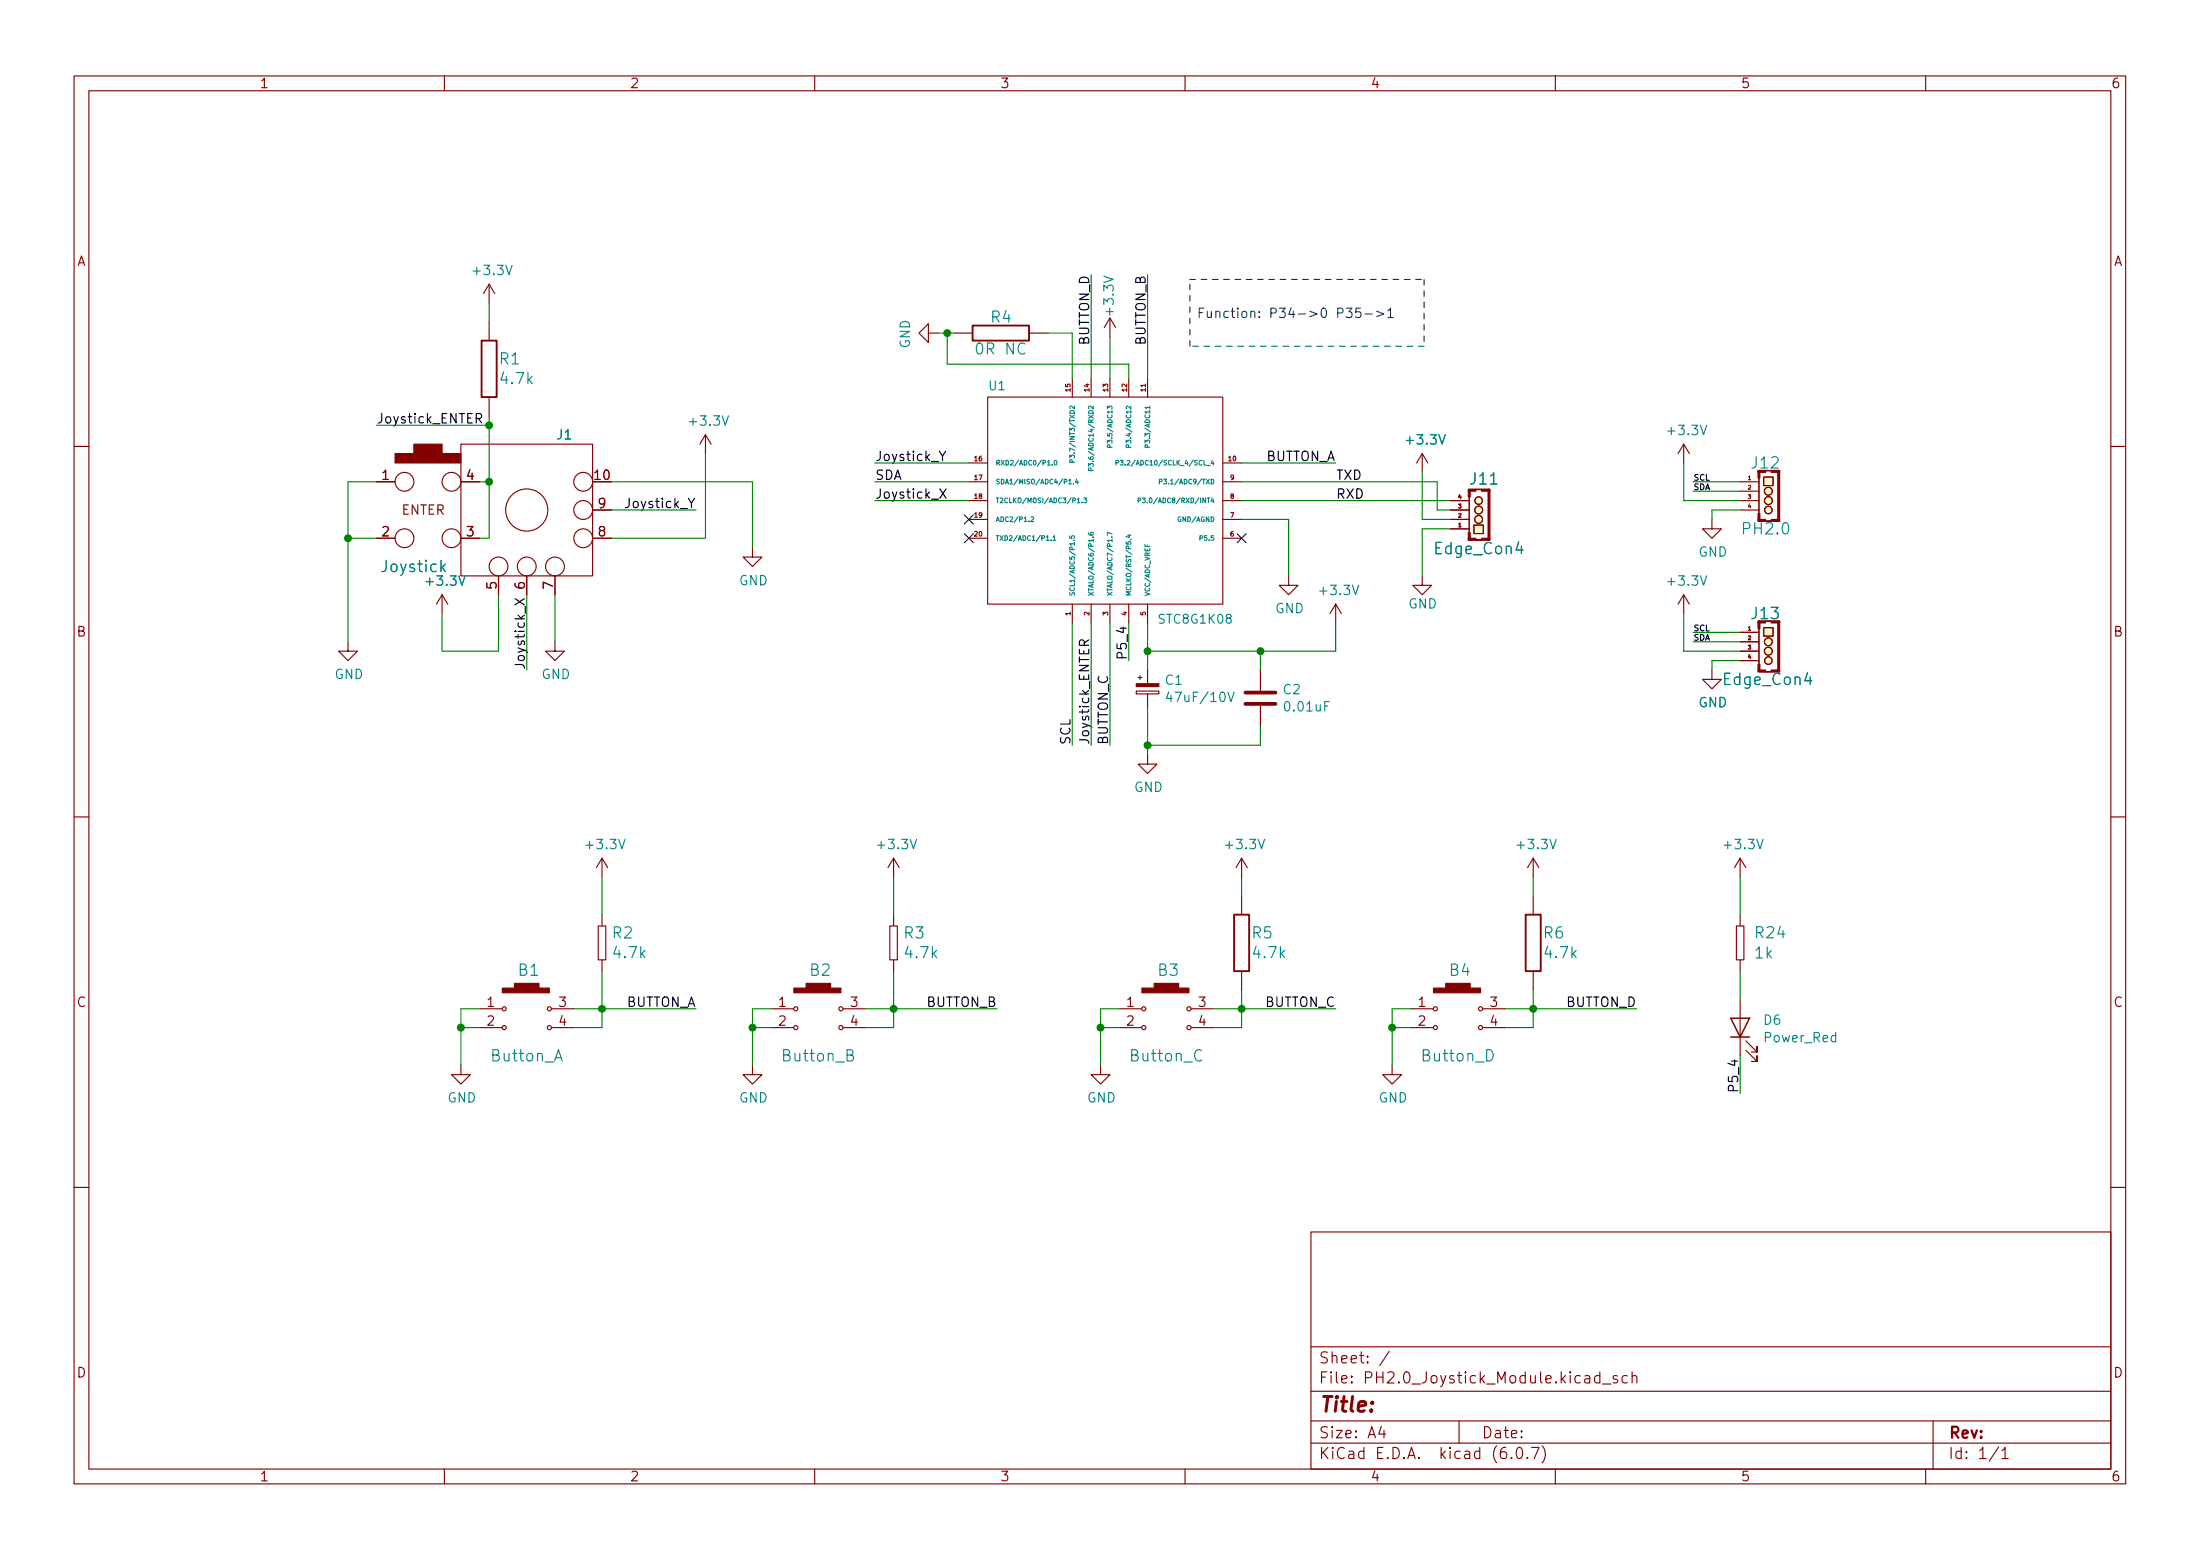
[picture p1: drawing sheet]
<svg xmlns="http://www.w3.org/2000/svg" width="297mm" height="210mm" viewBox="0 0 297 210" stroke-linecap="round" stroke-linejoin="round" font-family="sans-serif">
<g fill="none" stroke="#840000" stroke-width=".15">
<path d="M10 10.2h277v190.1h-277zM12 12.2h273v186.1h-273zM60 10.2v2M110 10.2v2M160 10.2v2M210 10.2v2M260 10.2v2M66 38.3l-.7 1.3M66 38.3v2.6M66 38.3l.8 1.3M62.2 59.9h17.8v17.8h-17.8zM66 43.4v2.6"/>
<path d="M66 53.6v2.5M95.2 58.7l-.7 1.2M95.2 58.7v2.5M95.2 58.7l.8 1.2M125.3 45v-1.3l-1.2 1.3 1.2 1.2v-1.2h1.3M128.8 45h2.5M133.3 53.6h31.8v27.9h-31.8zM138.9 45h2.6M144.8 51v2.6M147.3 51v2.6M149.9 42.9l-.8 1.3M149.9 42.9v2.6"/>
<path d="M149.9 51v2.6M149.9 42.9l.7 1.3M152.4 51v2.6M154.9 51v2.6M227.3 59.9l-.7 1.3M227.3 59.9v2.6M227.3 59.9l.8 1.3M10 60.2h2M50.8 65h2.5M50.8 72.6h2.5M62.2 65h2.6M62.2 72.6h2.6"/>
<path d="M67.3 77.7v2.6M71.1 77.7v2.6M74.9 77.7v2.6M80 68.8h2.5M80 72.6h2.5M101.6 73.9v1.3h1.3l-1.3 1.2-1.3-1.2h1.3M130.8 70.1h2.5M130.8 67.6h2.5M130.8 62.5h2.5M130.8 65h2.5M130.8 72.6h2.5M165.1 70.1h2.5"/>
<path d="M165.1 67.6h2.5M165.1 62.5h2.5M165.1 65h2.5M165.1 72.6h2.5M174 77.7v1.3h1.3l-1.3 1.3-1.3-1.3h1.3M192 77.7v1.3h1.3l-1.3 1.3-1.2-1.3h1.2M192 61.2l-.7 1.3M192 61.2v2.5M192 61.2l.8 1.3M195.8 71.4h2.6M195.8 70.1h2.6M195.8 68.8h2.6"/>
<path d="M195.8 67.6h2.6M198.4 66h2.6v6.9h-2.6zM198.4 67.1v4.8M199 70.9h1.3v1.1h-1.3zM231.1 70.1v1.3h1.3l-1.3 1.2-1.2-1.2h1.2M234.9 68.8h2.6M234.9 67.6h2.6M234.9 65h2.6M234.9 66.3h2.6M237.5 63.5h2.7v6.9h-2.7zM237.5 64.5v4.8M238.1 64.4h1.3v1.1h-1.3z"/>
<path d="M285 60.2h2M47 86.6v1.3h1.3l-1.3 1.2-1.3-1.2h1.3M59.7 80.3l-.8 1.2M59.7 80.3v2.5M59.7 80.3l.8 1.2M74.9 86.6v1.3h1.3l-1.3 1.2-1.2-1.2h1.2M144.8 81.5v2.6M147.3 81.5v2.6M149.9 81.5v2.6M152.4 81.5v2.6M153.4 93.3h3.1v.3h-3.1zM153.7 91.4h.5"/>
<path d="M153.9 91.2v.5M154.9 81.5v2.6M154.9 90.4v1.9M154.9 93.6v1.9M170.2 90.4v2.8M170.2 95.2v2.8M180.3 81.5l-.7 1.3M180.3 81.5v2.6M180.3 81.5l.8 1.3M227.3 80.3v2.5M227.3 80.3l-.7 1.2M227.3 80.3l.8 1.2"/>
<path d="M231.1 90.4v1.3h1.3l-1.3 1.3-1.2-1.3h1.2M234.9 85.3h2.6M234.9 86.6h2.6M234.9 87.9h2.6M234.9 89.1h2.6M237.5 83.8h2.7v6.9h-2.7zM237.5 84.8v4.9M238.1 84.7h1.3v1.1h-1.3zM10 110.2h2M81.3 115.8v2.6M81.3 115.8l-.8 1.3M81.3 115.8l.7 1.3"/>
<path d="M120.6 115.8l-.7 1.3M120.6 115.8v2.6M120.6 115.8l.8 1.3M154.9 101.8v1.3h1.3l-1.3 1.3-1.2-1.3h1.2M167.6 115.8l-.7 1.3M167.6 115.8v2.6M167.6 115.8l.8 1.3M207 115.8l-.8 1.3M207 115.8v2.6M207 115.8l.8 1.3M234.9 115.8l-.7 1.3M234.9 115.8v2.6"/>
<path d="M234.9 115.8l.8 1.3M285 110.2h2M64.8 136.1h3M64.8 138.7h3M74.5 136.1h3M74.5 138.7h3M80.8 125h1v4.5h-1zM81.3 123.4v1.5M81.3 129.6v1.5M104.1 136.1h3M104.1 138.7h3M113.8 136.1h3"/>
<path d="M113.8 138.7h3M120.1 125h1.1v4.5h-1.1zM120.6 123.4v1.5M120.6 129.6v1.5M151.1 136.1h3M151.1 138.7h3M160.8 136.1h3M160.8 138.7h3M167.6 120.9v2.5M167.6 131.1v2.5M190.5 136.1h3M190.5 138.7h3"/>
<path d="M200.2 136.1h3M200.2 138.7h3M207 120.9v2.5M207 131.1v2.5M234.4 125h1.1v4.5h-1.1zM234.9 123.4v1.5M234.9 129.6v1.5M234.9 134.9v7.6M62.2 143.8v1.2h1.3l-1.3 1.3-1.2-1.3h1.2M101.6 143.8v1.2h1.3l-1.3 1.3-1.3-1.3h1.3M148.6 143.8v1.2h1.3l-1.3 1.3-1.3-1.3h1.3M188 143.8v1.2h1.2l-1.2 1.3-1.3-1.3h1.3"/>
<path d="M235.7 141.7l1.5 1.6v-.8v.8h-.7M235.7 140.5l1.5 1.5v-.8v.8h-.7M10 160.2h2M177 166.3h108v32h-108zM285 160.2h2M60 198.3v2M110 198.3v2M160 198.3v2M177 194.8h108M177 191.8h108M177 187.8h108M177 181.8h108"/>
<path d="M186.5 192.5l-.4 1h1M186.9 193v1M187.6 182.4l-1.3 1.9M197 191.8v3M204.1 196.7v.1h-.1l.1-.1v.1M204.9 195.4a.36 .36 0 0 1 .6 .2 .77 .77 0 0 1-.4 1.2 1 1 0 0 1-.2-1.4zM206.2 196.7l.1 .1h-.1h-.1l.1-.1v.1M206.8 195.3h1l-.7 1.5M208.2 195.1a1.72 1.72 0 0 1 0 2.3M210 198.3v2M216 185.7l-.4-.1-.3 .3v.4l.1 .3h.2h.4M216 185.1v1.5"/>
<path d="M216.4 186.8h1.1M218.4 185.7l-.4-.1-.2 .2 .1 .3 .5 .1v.1v.3h-.2h-.4M219.7 185.7l-.4-.1-.3 .3v.4l.1 .3h.2h.4M220.4 185.8a.37 .37 0 0 1 .6 0v.8M220.4 185.1v1.5M260 198.3v2M261 191.8v6.5M269.9 195.3l-1.3 1.9M270.3 195.8l.4-.5v1.5M270.3 196.8h.9"/>
<circle cx="54.6" cy="72.6" r="1.27"/>
<circle cx="54.6" cy="65" r="1.27"/>
<circle cx="61" cy="65" r="1.27"/>
<circle cx="61" cy="72.6" r="1.27"/>
<circle cx="67.3" cy="76.4" r="1.27"/>
<circle cx="71.1" cy="68.8" r="2.84"/>
<circle cx="71.1" cy="76.4" r="1.27"/>
<circle cx="74.9" cy="76.4" r="1.27"/>
<circle cx="78.7" cy="68.8" r="1.27"/>
<circle cx="78.7" cy="65" r="1.27"/>
<circle cx="78.7" cy="72.6" r="1.27"/>
<circle cx="199.6" cy="70.1" r=".53"/>
<circle cx="199.6" cy="68.8" r=".53"/>
<circle cx="199.6" cy="67.6" r=".51"/>
<circle cx="238.8" cy="67.6" r=".53"/>
<circle cx="238.8" cy="66.3" r=".53"/>
<circle cx="238.8" cy="68.8" r=".51"/>
<circle cx="238.8" cy="86.6" r=".53"/>
<circle cx="238.8" cy="87.9" r=".53"/>
<circle cx="238.8" cy="89.1" r=".51"/>
<circle cx="68.1" cy="138.7" r=".28"/>
<circle cx="68.1" cy="136.1" r=".28"/>
<circle cx="74.2" cy="136.1" r=".28"/>
<circle cx="74.2" cy="138.7" r=".28"/>
<circle cx="107.4" cy="136.1" r=".28"/>
<circle cx="107.4" cy="138.7" r=".28"/>
<circle cx="113.5" cy="138.7" r=".28"/>
<circle cx="113.5" cy="136.1" r=".28"/>
<circle cx="154.4" cy="136.1" r=".28"/>
<circle cx="154.4" cy="138.7" r=".28"/>
<circle cx="160.5" cy="136.1" r=".28"/>
<circle cx="160.5" cy="138.7" r=".28"/>
<circle cx="193.8" cy="136.1" r=".28"/>
<circle cx="193.8" cy="138.7" r=".28"/>
<circle cx="199.9" cy="136.1" r=".28"/>
<circle cx="199.9" cy="138.7" r=".28"/>
</g>
<g fill="#840000" stroke="#840000" stroke-width=".15">
<path d="M154.2 133.3h6.3v.7h-6.3z"/>
<path d="M155.8 132.7h3.3v.6h-3.3z"/>
<path d="M193.5 133.3h6.4v.7h-6.4z"/>
<path d="M195.2 132.7h3.3v.6h-3.3z"/>
<path d="M200 66h1.2v.3h-1.2z"/>
<path d="M200.9 66h.3v6.9h-.3z"/>
<path d="M198.2 66h1.1v.3h-1.1z"/>
<path d="M198.2 66.2h.3v.9h-.3z"/>
<path d="M198.2 71.9h.3v1h-.3z"/>
<path d="M107.2 133.3h6.3v.7h-6.3z"/>
<path d="M108.8 132.7h3.3v.6h-3.3z"/>
<path d="M240 63.5h.3v6.9h-.3z"/>
<path d="M237.4 69.3h.2v.9h-.2z"/>
<path d="M237.4 63.5h.2v1h-.2z"/>
<path d="M153.4 92.3h3.1v.4h-3.1z"/>
<path d="M240 83.8h.3v6.9h-.3z"/>
<path d="M237.4 89.7h.2v.8h-.2z"/>
<path d="M237.4 83.8h.2v1h-.2z"/>
<path d="M55.9 59.9h3.8v1.3h-3.8z"/>
<path d="M53.3 61.2h8.9v1.3h-8.9z"/>
<path d="M67.8 133.3h6.4v.7h-6.4z"/>
<path d="M69.5 132.7h3.3v.6h-3.3z"/>
</g>
<g fill="none" stroke="#008484" stroke-width=".15">
<path d="M59.7 76.6l.4 .5M60.1 76.1l-.6 .6M139.2 69.8h.2l.2 .1-.4 .5h.4M141.3 72.5l.2-.2v.6M141.3 72.9h.3M141.4 62.8h.4M141.9 72.9h.1M142.1 62.7v.1M142.2 72.5l.2-.2v.6M142.2 72.9h.3M142.4 62.2l.1-.1a.31 .31 0 0 1 .2 .4 .31 .31 0 0 1-.3 .2l-.1-.2zM144.3 64.9l.2-.2v.6"/>
<path d="M144.3 65.3h.4M144.4 72.3v.3l.3 .1v-.3l.3-.1v.4M144.4 61.8v-.4l.3 .2v-.1h.3v.3M144.8 62.4l-.1-.3h-.2l-.1 .3h.7M144.9 65.2v.1M145 72.9h.1M145.1 73.2v.4M145.4 64.6l-.2 .5h.4M145.4 67.4l.2-.2v.6M145.4 67.8h.4M145.5 64.9v.4M146.1 67.8h.1"/>
<path d="M146.3 67.2h.4l-.2 .3h.2v.3h-.4M147 62.9v-.4l.2 .3 .1-.2h.2v.3M147 71.9l.1 .3h.4l.1-.1-.1-.2h-.3v.2l.1 .1M147.3 63.5v-.3h-.3v.3h.6M147.5 72.5h.1M149.8 60.4v-.3l-.2-.1-.1 .4h.6M150.1 72.5h.1M150.1 72.1l-.6-.3v.4M150.7 62.5l.3-.1v-.2l-.3-.1v.7M151.2 62.1h.4l-.2 .3h.2v.3h-.4M151.9 62.7v.1M152.2 62.2l.2-.1 .1 .2-.3 .5h.3"/>
<path d="M152.3 72.2h.4M152.4 60.4v-.3l-.3-.1v.4h.6M152.5 72.2v.3l-.5-.1M152.6 72.8h.1M153.7 67.5h.3v-.2l-.3-.1v.6M154.2 67.2h.4l-.2 .3h.2v.3h-.4M154.9 67.8h.1M154.9 60.4v-.3l-.2-.1-.1 .4h.6M156.5 65h.3l.1-.3h-.4v.6M157.1 64.7h.4l-.2 .2 .2 .1v.2h-.4M162 72.6h.3v-.2l-.3-.1v.6M157.8 93.3l-.3 1h.8"/>
<path d="M165.8 93.4l.4 1.3 .4-1.3M74.9 143.2l.5-1.5 .5 1.5M114.4 142.4h.5a.37 .37 0 0 0 .3-.4 .37 .37 0 0 0-.3-.3h-.5v1.5h.6a.41 .41 0 0 0 .3-.5 .41 .41 0 0 0-.4-.3M162.2 141.8a.61 .61 0 0 0-.7 0 .61 .61 0 0 0-.2 .7 .57 .57 0 0 0 .3 .6 .57 .57 0 0 0 .6-.1M200.7 141.7a.8 .8 0 0 1 .9 .4 .8 .8 0 0 1-.3 1l-.6 .1z"/>
</g>
<path d="M168.1 95h4.1M168.1 93.5h4.1" fill="none" stroke="#840000" stroke-width=".51"/>
<g fill="#ffffc2" stroke="#ffffc2" stroke-width=".14">
<path d="M199 70.9h1.3v1.1h-1.3z"/>
<path d="M238.1 64.4h1.3v1.1h-1.3z"/>
<path d="M238.1 84.7h1.3v1.1h-1.3z"/>
<circle cx="199.6" cy="67.6" r=".51"/>
<circle cx="199.6" cy="68.8" r=".53"/>
<circle cx="199.6" cy="70.1" r=".53"/>
<circle cx="238.8" cy="68.8" r=".51"/>
<circle cx="238.8" cy="67.6" r=".53"/>
<circle cx="238.8" cy="66.3" r=".53"/>
<circle cx="238.8" cy="89.1" r=".51"/>
<circle cx="238.8" cy="87.9" r=".53"/>
<circle cx="238.8" cy="86.6" r=".53"/>
</g>
<path d="M233.7 137.4h2.5l-1.3 2.5zM233.7 139.9h2.5" fill="none" stroke="#840000" stroke-width=".2"/>
<path d="M65 46h2.1v7.6h-2.1zM131.3 43.9h7.6v2.1h-7.6zM166.6 123.4h2.1v7.7h-2.1zM206 123.4h2v7.7h-2z" fill="none" stroke="#840000" stroke-width=".25"/>
<path d="M64.3 56.5l.6-.1 .1-.2v-.3l-.2-.1h-.5v1.3M64.6 56.5l.4 .6M126.8 60.9l.5 .7 .4-.7M126.9 66l.8 1.2M127.3 61.6v.6M127.7 66l-.8 1.2M69.5 80.8l1.3 .8M70.8 80.8l-1.3 .8M146.4 87.1l-.1-.6-.1-.1h-.3l-.2 .2v.5h1.3M147 86.4l-.6 .4" fill="none" stroke="#000" stroke-width=".15"/>
<path d="M181.8 41.6h.7l-.4 .5 .4 .1v.5l-.2 .2h-.4l-.1-.2M183.7 41.6h-.6l-.1 .6 .2-.1h.4l.2 .2-.1 .4-.2 .2h-.3l-.2-.2M184.3 42.4h1M185.9 42l.9 .4-.9 .3M187.4 41.9l.3-.3v1.3M187.4 42.9h.7" fill="none" stroke="#0000c2" stroke-width=".15"/>
<path d="M160.7 37.7h31.6M192.3 37.7v9M160.7 46.7v-9M192.3 46.7h-31.6" fill="none" stroke="#0000c2" stroke-width=".15" stroke-dasharray=".8 .8"/>
<g fill="none" stroke="#008400" stroke-width=".15">
<path d="M147.3 37.1v13.9M154.9 37.1v13.9M50.8 57.4h15.2M66 40.9v2.5M66 56.1v16.5h-1.2M126.6 45h2.2M127.9 45v4.1h24.5v1.9M141.5 45h3.3v6M149.9 45.5v5.5M47 72.6h3.8M50.8 65h-3.8v21.6M64.8 65h1.2"/>
<path d="M82.5 68.8h11.5M82.5 65h19.1v8.9M95.2 61.2v11.4h-12.7M118.1 62.5h12.7M118.1 65h12.7M118.1 67.6h12.7M167.6 65h26.5v3.8h1.7M167.6 70.1h6.4v7.6M167.6 62.5h12.7M167.6 67.6h28.2M192 63.7v6.4h3.8M195.8 71.4h-3.8v6.3"/>
<path d="M227.3 62.5v5.1h7.6M228.6 66.3h6.3M228.6 65h6.3M234.9 68.8h-3.8v1.3M67.3 80.3v7.6h-7.6v-5.1M71.1 80.3v10.1M74.9 80.3v6.3M144.8 84.1v16.5M147.3 84.1v16.5M149.9 84.1v16.5M152.4 84.1v5M154.9 84.1v6.3"/>
<path d="M154.9 95.5v6.3M170.2 87.9v2.5M170.2 98v2.6h-15.3M180.3 84.1v3.8h-25.4M227.3 82.8v5.1h7.6M228.6 85.3h6.3M228.6 86.6h6.3M234.9 89.1h-3.8v1.3M81.3 118.4v5M120.6 118.4v5M167.6 118.4v2.5M207 118.4v2.5"/>
<path d="M234.9 118.4v5M62.2 138.7h2.6M64.8 136.1h-2.6v7.7M77.5 136.1h16.5M81.3 131.1v7.6h-3.8M101.6 138.7h2.5M104.1 136.1h-2.5v7.7M116.8 136.1h17.8M120.6 131.1v7.6h-3.8M148.6 138.7h2.5M151.1 136.1h-2.5v7.7M163.8 136.1h16.5"/>
<path d="M167.6 133.6v5.1h-3.8M188 138.7h2.5M190.5 136.1h-2.5v7.7M203.2 136.1h17.8M207 133.6v5.1h-3.8M234.9 131.1v3.8M234.9 142.5v5.1"/>
</g>
<path d="M130.2 72l1.2 1.2M130.2 69.5l1.2 1.2M131.4 72l-1.2 1.2M131.4 69.5l-1.2 1.2M167 72l1.2 1.2M168.2 72l-1.2 1.2" fill="none" stroke="#000084" stroke-width=".15"/>
<g fill="#008400" stroke="#008400" stroke-width=".15">
<circle cx="188" cy="138.7" r=".46"/>
<circle cx="167.6" cy="136.1" r=".46"/>
<circle cx="207" cy="136.1" r=".46"/>
<circle cx="127.9" cy="45" r=".46"/>
<circle cx="154.9" cy="100.6" r=".46"/>
<circle cx="154.9" cy="87.9" r=".46"/>
<circle cx="170.2" cy="87.9" r=".46"/>
<circle cx="120.6" cy="136.1" r=".46"/>
<circle cx="148.6" cy="138.7" r=".46"/>
<circle cx="66" cy="57.4" r=".46"/>
<circle cx="66" cy="65" r=".46"/>
<circle cx="47" cy="72.6" r=".46"/>
<circle cx="62.2" cy="138.7" r=".46"/>
<circle cx="81.3" cy="136.1" r=".46"/>
<circle cx="101.6" cy="138.7" r=".46"/>
</g>
<text font-size="2.8" fill="#840000" x="178" y="190.6">Title:</text>
<g font-size="2.1" fill="#008484">
<text x="132" y="47.9">0R NC</text>
<text x="133.8" y="43.5">R4</text>
<text x="67.5" y="49.2">R1</text>
<text x="67.7" y="51.8">4.7k</text>
<text x="198.6" y="65.4">J11</text>
<text x="236.6" y="63.2">J12</text>
<text x="51.6" y="77.2">Joystick</text>
<text x="193.8" y="74.8">Edge_Con4</text>
<text x="235.5" y="72.1">PH2.0</text>
<text x="236.6" y="83.6">J13</text>
<text x="232.8" y="92.5">Edge_Con4</text>
<text x="70" y="131.7">B1</text>
<text x="82.7" y="126.7">R2</text>
<text x="83" y="129.3">4.7k</text>
<text x="109.4" y="131.7">B2</text>
<text x="122.1" y="126.7">R3</text>
<text x="122.3" y="129.3">4.7k</text>
<text x="156.4" y="131.7">B3</text>
<text x="169.1" y="126.7">R5</text>
<text x="169.3" y="129.3">4.7k</text>
<text x="195.7" y="131.7">B4</text>
<text x="208.5" y="126.7">R6</text>
<text x="208.7" y="129.3">4.7k</text>
<text x="237" y="129.3">1k</text>
<text x="237.1" y="126.6">R24</text>
<text x="66.3" y="143.3">Button_A</text>
<text x="105.7" y="143.3">Button_B</text>
<text x="152.7" y="143.3">Button_C</text>
<text x="192.1" y="143.3">Button_D</text>
</g>
<g font-size="2.1" fill="#840000">
<text x="178" y="184">Sheet: /</text>
<text x="178" y="186.7">File: PH2.0_Joystick_Module.kicad_sch</text>
<text x="178" y="196.9">KiCad E.D.A. kicad (6.0.7)</text>
<text x="178" y="194.1">Size: A4</text>
<text x="200" y="194.1">Date:</text>
<text x="263" y="194.1">Rev:</text>
<text x="263" y="196.9">Id: 1/1</text>
</g>
<g font-size="1.8" fill="#840000">
<text x="35" y="11.9">1</text>
<text x="85" y="11.9">2</text>
<text x="135" y="11.9">3</text>
<text x="185" y="11.9">4</text>
<text x="235" y="11.9">5</text>
<text x="285" y="11.9">6</text>
<text x="10.3" y="35.9">A</text>
<text x="285.3" y="35.9">A</text>
<text x="51.6" y="64.8">1</text>
<text x="63" y="64.8">4</text>
<text x="80.3" y="64.8">10</text>
<text x="80.8" y="68.6">9</text>
<text x="51.6" y="72.4">2</text>
<text x="63" y="72.4">3</text>
<text x="80.8" y="72.4">8</text>
<text x="67.1" y="79.5" transform="rotate(-90 67.1 79.5)">5</text>
<text x="70.9" y="79.5" transform="rotate(-90 70.9 79.5)">6</text>
<text x="74.7" y="79.5" transform="rotate(-90 74.7 79.5)">7</text>
<text x="10.3" y="85.9">B</text>
<text x="285.3" y="85.9">B</text>
<text x="10.3" y="135.9">C</text>
<text x="65.8" y="135.9">1</text>
<text x="75.5" y="135.9">3</text>
<text x="105.1" y="135.9">1</text>
<text x="114.8" y="135.9">3</text>
<text x="152.1" y="135.9">1</text>
<text x="161.8" y="135.9">3</text>
<text x="191.5" y="135.9">1</text>
<text x="201.2" y="135.9">3</text>
<text x="285.3" y="135.9">C</text>
<text x="65.8" y="138.4">2</text>
<text x="75.5" y="138.4">4</text>
<text x="105.1" y="138.4">2</text>
<text x="114.8" y="138.4">4</text>
<text x="152.1" y="138.4">2</text>
<text x="161.8" y="138.4">4</text>
<text x="191.5" y="138.4">2</text>
<text x="201.2" y="138.4">4</text>
<text x="10.3" y="185.9">D</text>
<text x="285.3" y="185.9">D</text>
<text x="35" y="199.9">1</text>
<text x="85" y="199.9">2</text>
<text x="135" y="199.9">3</text>
<text x="185" y="199.9">4</text>
<text x="235" y="199.9">5</text>
<text x="285" y="199.9">6</text>
</g>
<g font-size="1.8" fill="#008484">
<text x="64.1" y="37.1">+3.3V</text>
<text x="122.9" y="47" transform="rotate(-90 122.9 47)">GND</text>
<text x="150.4" y="42.3" transform="rotate(-90 150.4 42.3)">+3.3V</text>
<text x="75.2" y="59.3">J1</text>
<text x="93.3" y="57.4">+3.3V</text>
<text x="190.1" y="60">+3.3V</text>
<text x="225.4" y="58.7">+3.3V</text>
<text x="229.3" y="75.1">GND</text>
<text x="57.7" y="79">+3.3V</text>
<text x="99.8" y="79">GND</text>
<text x="172.2" y="82.7">GND</text>
<text x="178.4" y="80.3">+3.3V</text>
<text x="190.1" y="82.1">GND</text>
<text x="225.4" y="79">+3.3V</text>
<text x="45.2" y="91.6">GND</text>
<text x="73.1" y="91.6">GND</text>
<text x="157.4" y="92.4">C1</text>
<text x="158.1" y="94.7">47uF/10V</text>
<text x="173.3" y="93.7">C2</text>
<text x="229.3" y="95.4">GND</text>
<text x="173.6" y="96">0.01uF</text>
<text x="153.1" y="106.9">GND</text>
<text x="79.3" y="114.6">+3.3V</text>
<text x="118.7" y="114.6">+3.3V</text>
<text x="165.7" y="114.6">+3.3V</text>
<text x="205.1" y="114.6">+3.3V</text>
<text x="233" y="114.6">+3.3V</text>
<text x="238.2" y="138.3">D6</text>
<text x="238.3" y="140.7">Power_Red</text>
<text x="60.4" y="148.8">GND</text>
<text x="99.8" y="148.8">GND</text>
<text x="146.8" y="148.8">GND</text>
<text x="186.1" y="148.8">GND</text>
</g>
<g font-size="1.8">
<text x="147.1" y="46.7" transform="rotate(-90 147.1 46.7)">BUTTON_D</text>
<text x="154.7" y="46.7" transform="rotate(-90 154.7 46.7)">BUTTON_B</text>
<text x="50.8" y="57.1">Joystick_ENTER</text>
<text x="118.1" y="62.2">Joystick_Y</text>
<text x="118.1" y="64.8">SDA</text>
<text x="170.7" y="62.2">BUTTON_A</text>
<text x="180.3" y="64.8">TXD</text>
<text x="84.7" y="68.6">Joystick_Y</text>
<text x="118.1" y="67.3">Joystick_X</text>
<text x="180.3" y="67.3">RXD</text>
<text x="152.1" y="89.1" transform="rotate(-90 152.1 89.1)">P5_4</text>
<text x="70.9" y="90.4" transform="rotate(-90 70.9 90.4)">Joystick_X</text>
<text x="144.5" y="100.6" transform="rotate(-90 144.5 100.6)">SCL</text>
<text x="147.1" y="100.6" transform="rotate(-90 147.1 100.6)">Joystick_ENTER</text>
<text x="149.6" y="100.6" transform="rotate(-90 149.6 100.6)">BUTTON_C</text>
<text x="84.4" y="135.9">BUTTON_A</text>
<text x="125" y="135.9">BUTTON_B</text>
<text x="170.7" y="135.9">BUTTON_C</text>
<text x="211.4" y="135.9">BUTTON_D</text>
<text x="234.7" y="147.6" transform="rotate(-90 234.7 147.6)">P5_4</text>
</g>
<text font-size="1.8" fill="#0000c2" x="161.5" y="42.9">Function: P34-&gt;0 P35-&gt;1</text>
<text font-size="1.8" fill="#840084" x="54.2" y="69.5">ENTER</text>
<g font-size="1.7" fill="#008484">
<text x="133.6" y="52.7">U1</text>
<text x="156.6" y="84.2">STC8G1K08</text>
</g>
<g font-size="1.1">
<text x="228.6" y="64.9">SCL</text>
<text x="228.6" y="66.1">SDA</text>
<text x="228.6" y="85.2">SCL</text>
<text x="228.6" y="86.4">SDA</text>
</g>
<g font-size=".9" fill="#840000">
<text x="144.5" y="52.8" transform="rotate(-90 144.5 52.8)">15</text>
<text x="147.1" y="52.8" transform="rotate(-90 147.1 52.8)">14</text>
<text x="149.6" y="52.8" transform="rotate(-90 149.6 52.8)">13</text>
<text x="152.1" y="52.8" transform="rotate(-90 152.1 52.8)">12</text>
<text x="154.7" y="52.8" transform="rotate(-90 154.7 52.8)">11</text>
<text x="131.6" y="62.2">16</text>
<text x="131.6" y="64.8">17</text>
<text x="165.9" y="62.2">10</text>
<text x="166.1" y="64.8">9</text>
<text x="131.6" y="67.3">18</text>
<text x="131.6" y="69.8">19</text>
<text x="166.1" y="69.8">7</text>
<text x="166.1" y="67.3">8</text>
<text x="131.6" y="72.4">20</text>
<text x="166.1" y="72.4">6</text>
<text x="144.5" y="83" transform="rotate(-90 144.5 83)">1</text>
<text x="147.1" y="83" transform="rotate(-90 147.1 83)">2</text>
<text x="149.6" y="83" transform="rotate(-90 149.6 83)">3</text>
<text x="152.1" y="83" transform="rotate(-90 152.1 83)">4</text>
<text x="154.7" y="83" transform="rotate(-90 154.7 83)">5</text>
</g>
<g font-size=".9" fill="#008484">
<text x="150.2" y="59.6" transform="rotate(-90 150.2 59.6)">P3.5/ADC13</text>
<text x="152.7" y="59.6" transform="rotate(-90 152.7 59.6)">P3.4/ADC12</text>
<text x="155.3" y="59.6" transform="rotate(-90 155.3 59.6)">P3.3/ADC11</text>
<text x="134.4" y="62.8">RXD2/ADC0/P1.0</text>
<text x="134.4" y="65.3">SDA1/MISO/ADC4/P1.4</text>
<text x="145.1" y="61.1" transform="rotate(-90 145.1 61.1)">P3.7/INT3/TXD2</text>
<text x="147.6" y="62.2" transform="rotate(-90 147.6 62.2)">P3.6/ADC14/RXD2</text>
<text x="152.5" y="62.8">P3.2/ADC10/SCLK_4/SCL_4</text>
<text x="157.6" y="65.3">P3.1/ADC9/TXD</text>
<text x="134.4" y="67.9">T2CLKO/MOSI/ADC3/P1.3</text>
<text x="134.4" y="70.4">ADC2/P1.2</text>
<text x="155.3" y="67.9">P3.0/ADC8/RXD/INT4</text>
<text x="159.3" y="70.4">GND/AGND</text>
<text x="134.4" y="73">TXD2/ADC1/P1.1</text>
<text x="162.3" y="73">P5.5</text>
<text x="145.1" y="80.5" transform="rotate(-90 145.1 80.5)">SCL1/ADC5/P1.5</text>
<text x="147.6" y="80.5" transform="rotate(-90 147.6 80.5)">XTALO/ADC6/P1.6</text>
<text x="150.2" y="80.5" transform="rotate(-90 150.2 80.5)">XTALO/ADC7/P1.7</text>
<text x="152.7" y="80.5" transform="rotate(-90 152.7 80.5)">MCLKO/RST/P5.4</text>
<text x="155.3" y="80.5" transform="rotate(-90 155.3 80.5)">VCC/ADC_VREF</text>
</g>
<g font-size=".7" fill="#840000">
<text x="236" y="64.8">1</text>
<text x="196.9" y="71.1">1</text>
<text x="196.9" y="69.8">2</text>
<text x="196.9" y="68.6">3</text>
<text x="196.9" y="67.3">4</text>
<text x="236" y="66">2</text>
<text x="236" y="67.3">3</text>
<text x="236" y="68.6">4</text>
<text x="236" y="85.1">1</text>
<text x="236" y="86.4">2</text>
<text x="236" y="87.6">3</text>
<text x="236" y="88.9">4</text>
</g>
</svg>
